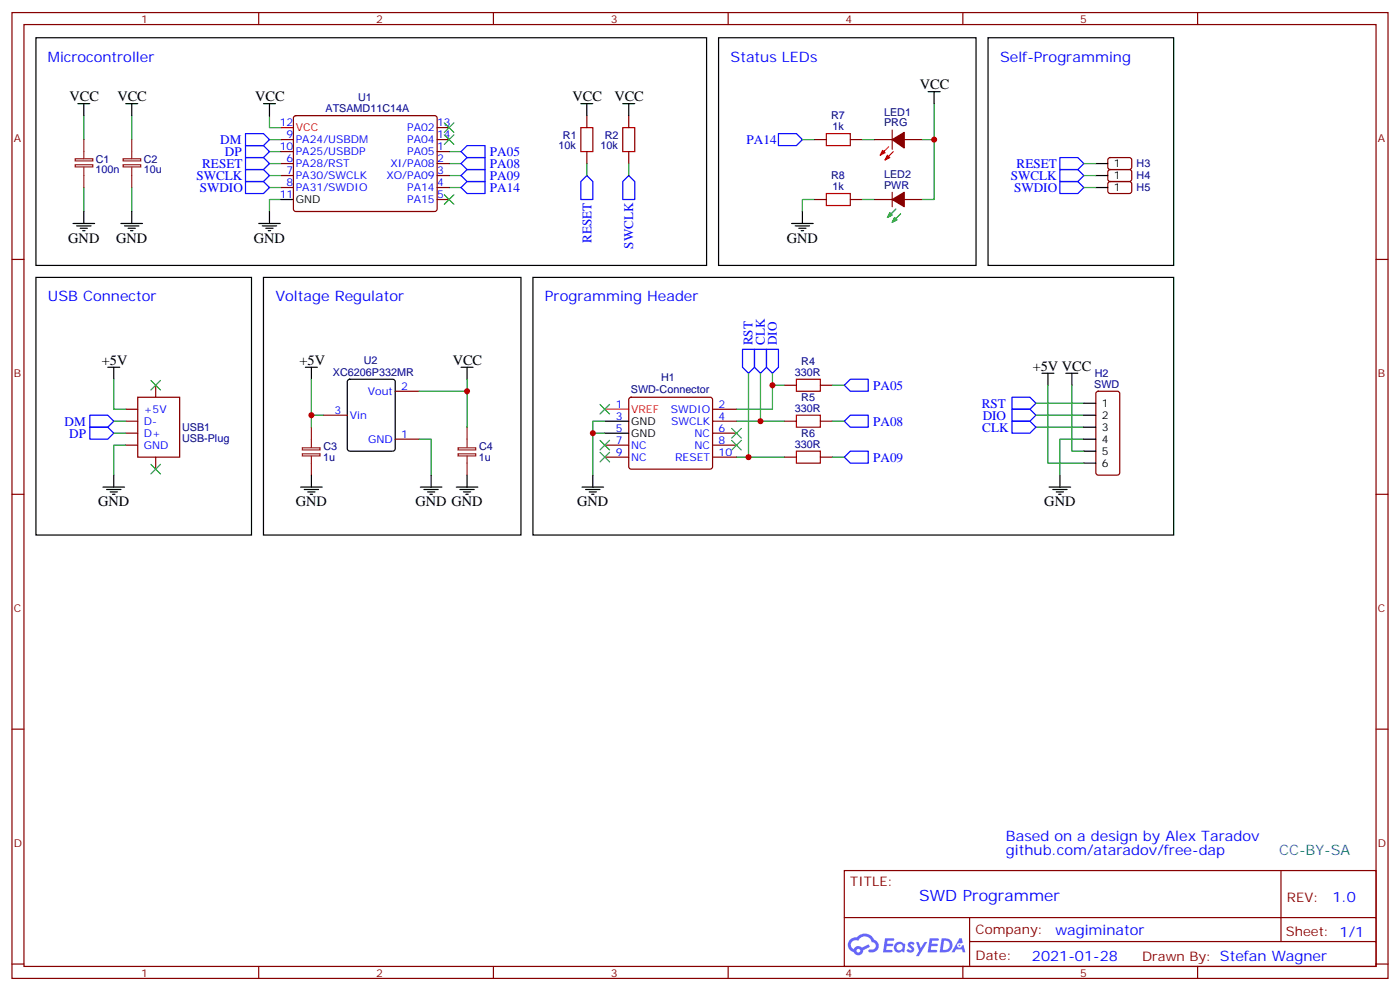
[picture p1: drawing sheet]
<svg xmlns="http://www.w3.org/2000/svg" width="412mm" height="292mm" viewBox="0 0 412 292" stroke-linecap="round" stroke-linejoin="round" font-family="sans-serif">
<g fill="none" stroke="#870000" stroke-width=".35">
<path d="M3.5 3.7h405.4v284.3h-405.4zM7.1 7.2h398.2v277.3h-398.2zM76.2 3.7v3.5M145.3 3.7v3.5M214.5 3.7v3.5M283.6 3.7v3.5M352.8 3.7v3.5M3.5 76.4h3.6M405.3 76.4h3.6M3.5 145.5h3.6M405.3 145.5h3.6M3.5 214.7h3.6"/>
<path d="M405.3 214.7h3.6M248.7 256.3h156.6v28.2h-156.6zM377.3 256.3v20.9M248.7 270.1h156.5M285.6 277.2h119.6M285.6 270.1v14.2M3.5 283.8h3.6M76.2 284.5v3.5M145.3 284.5v3.5M214.5 284.5v3.5M283.6 284.5v3.5M352.8 284.5v3.5"/>
<path d="M405.3 283.8h3.6"/>
</g>
<g fill="#5487ff">
<path d="M267.7 277.5a1.22 1.22 0 0 1 1.7 .2l-.4 .6a.47 .47 0 0 0-.3-.4 .47 .47 0 0 0-.5 .2l.1 .2a1.14 1.14 0 0 1 .8 1.8 1.14 1.14 0 0 1-1.9 0l-.2-.2 .5-.6 .7 .5a.29 .29 0 0 0 .3-.3 .29 .29 0 0 0-.2-.3 1.04 1.04 0 0 1-.6-1.7z"/>
<path d="M260.7 276.2h2.4l.3 .2-.2 .5-1.8 .1-.1 .8h1.5l.3 .4-.3 .4h-1.6l-.2 1.1h1.7l.2 .3-.2 .3-2.6 .1z"/>
<path d="M273.8 276.2h2.4l.3 .2-.1 .5-1.8 .1-.2 .8h1.6l.3 .4-.4 .4-1.6-.1-.1 1.1 1.7 .1 .2 .3-.2 .3-2.6 .1z"/>
<path d="M282.6 276.2h.7l.3 1.3-.6 .3a.69 .69 0 0 0-1 .3 .69 .69 0 0 0 .4 .9 .69 .69 0 0 0 .9-.6l.5-.2 .6 2.2h-.8l-.2-.9h-1.8l-.5 .9h-.8z"/>
<path d="M269.8 277.3h.8l.6 1.8 1.1-1.8h.9l-2.6 4.2h-.8l.9-1.5z"/>
<path d="M277.4 276.2l-.6 4.2h1.3a2.11 2.11 0 0 0 2.5-2.1 2.11 2.11 0 0 0-2.5-2.1zM278.1 277a1.39 1.39 0 0 1 1.7 1.4 1.39 1.39 0 0 1-1.8 1.2h-.3z"/>
<path d="M263.7 277.8a1.54 1.54 0 0 0-.1 2.2 1.54 1.54 0 0 0 2.2 .1l.6 .3 .3-2.3-.2-.3h-.4a1.49 1.49 0 0 0-2.4 0zM264 278.8a.94 .94 0 0 1 1.8 0 .94 .94 0 0 1-1.8 0z"/>
<path d="M250.4 276.6a2.18 2.18 0 0 0 1.1 3.7 1.44 1.44 0 0 0 1.6 .9 1.44 1.44 0 0 0 1.2-1.4l2-1.1-.5-.7-1.9 1a1.47 1.47 0 0 0-2.4 .4 1.39 1.39 0 0 1-.7-1.9 1.39 1.39 0 0 1 2-.5 2.12 2.12 0 0 1 2.2-1.3 2.12 2.12 0 0 1 1.9 1.7 1.14 1.14 0 0 1 1.1 1.4 1.14 1.14 0 0 1-1.7 .7 .43 .43 0 0 0-.5 .4 .43 .43 0 0 0 .4 .5 1.98 1.98 0 0 0 2.5-1.2 1.98 1.98 0 0 0-1.2-2.6 3.1 3.1 0 0 0-5.3-.6l-.9 .1zM252.3 279.9a.55 .55 0 0 1 1.1 0 .55 .55 0 0 1-1.1 0z"/>
<circle cx="282.6" cy="278.3" r=".26"/>
</g>
<g fill="none" stroke="#000" stroke-width=".35">
<path d="M10.6 11.1h197.5v67h-197.5zM22.9 30.5h3.6M24.7 30.5v3.5M37 30.5h3.6M38.8 30.5v3.5M77.6 30.5h3.5M79.4 30.5v3.5M82.9 58.7h3.5M21.5 65.8h6.4M22.6 66.5h4.2M23.6 67.2h2.2M24.3 67.9h.7"/>
<path d="M24.7 62.3v3.5M35.6 65.8h6.4M36.7 66.5h4.2M37.7 67.2h2.2M38.5 67.9h.7M38.8 62.3v3.5M76.2 65.8h6.3M77.3 66.5h4.2M78.3 67.2h2.1M79 67.9h.7M79.4 62.3v3.5M102.5 111.9l.5-.2h12.7l.7 .4v20l-.4 .7h-13l-.6-.4-.1-20z"/>
<path d="M178.2 124h7M178.2 127.5h7"/>
</g>
<g fill="none" stroke="#008700" stroke-width=".35">
<path d="M24.7 34v7.1M38.8 34v7.1M79.4 34v3.6h3.5M24.7 55.2v7.1M38.8 55.2v7.1M79.4 55.2h3.5M79.4 51.7h3.5M79.4 48.2h3.5M79.4 44.6h3.5M79.4 41.1h3.5M82.9 58.7h-3.5v3.6M132.3 55.2h3.5"/>
<path d="M132.3 51.7h3.5M132.3 48.2h3.5M132.3 44.6h3.5"/>
</g>
<path d="M72.3 39.3h5.3l1.8 1.8-1.8 1.8h-5.3zM72.3 53.4h5.3l1.8 1.8-1.8 1.8h-5.3zM72.3 49.9h5.3l1.8 1.8-1.8 1.7h-5.3zM72.3 46.4h5.3l1.8 1.8-1.8 1.7h-5.3zM72.3 42.9h5.3l1.8 1.7-1.8 1.8h-5.3zM135.8 51.7l1.8-1.8h5.3v3.5h-5.3zM135.8 48.2l1.8-1.8h5.3v3.5h-5.3zM135.8 44.6l1.8-1.7h5.3v3.5h-5.3zM137.6 53.4h5.3v3.6h-5.3l-1.8-1.8z" fill="none" stroke="#00f" stroke-width=".35"/>
<path d="M22.2 48.5h5.1v.6h-5.1zM22.2 46.7h5.1v.7h-5.1zM24.7 41.1v5.6M24.7 49.2v6M36.3 48.5h5.2v.6h-5.2zM36.3 46.7h5.2v.7h-5.2zM38.8 41.1v5.6M38.8 49.2v6" fill="none" stroke="#8c2424" stroke-width=".35"/>
<g fill="none" stroke="#870000" stroke-width=".35">
<path d="M86.7 34.2l.4-.2 41.2 .1 .5 .6-.1 27.1-.6 .5-41.2-.1-.5-.6v-26.9zM128.8 37.6h3.5M82.9 44.6h3.5M82.9 48.2h3.5M82.9 51.7h3.5M82.9 55.2h3.5M82.9 41.1h3.5M128.8 44.6h3.5M128.8 48.2h3.5M128.8 51.7h3.5M128.8 55.2h3.5M128.8 58.7h3.5"/>
<path d="M128.8 41.1h3.5M116.4 115.2h7.1M185.4 117.2l.5-.3h23.3l.5 .3 .2 .5v19.7l-.2 .5-.5 .2h-23.3l-.5-.2-.2-.5v-19.7zM95.2 122.2h7.1M116.4 129.3h7.1M178.2 131.1h7M178.2 134.6h7M209.9 120.5h7.1M209.9 124h7.1M209.9 127.5h7.1M209.9 131.1h7.1M209.9 134.6h7.1"/>
</g>
<path d="M82.9 37.6h3.5M178.2 120.5h7" fill="none" stroke="#f00" stroke-width=".35"/>
<path d="M40.6 116.9h12.3v17.7h-12.3z" fill="#fff" stroke="#870000" stroke-width=".35"/>
<g fill="none" stroke="#870000" stroke-width=".35">
<path d="M172.9 34v3.6M185.2 34v3.6M262.8 38.3v5.6M172.9 44.6v3.6M185.2 44.6v3.6M239.9 41.1h3.5M239.9 58.7h3.5M250.5 41.1h3.5M250.5 58.7h3.5M257.5 41.1h5.3M257.5 58.7h5.3M262.8 56.6v4.3"/>
<path d="M266.3 41.1h5.3M266.3 58.7h5.3M326.6 46.6l.4-.2h5.9l.5 .7-.1 2.4-.6 .4h-5.9l-.5-.7v-2.1zM326.6 50.1l.4-.2 5.9 .1 .5 .6-.1 2.4-.6 .4h-5.9l-.5-.7v-2.1zM326.6 53.7l.4-.3 5.9 .1 .5 .7-.1 2.3-.6 .5-5.9-.1-.5-.6v-2.1zM45.9 113.4v3.5M231.1 113.4h3.5M241.7 113.4h3.5M323 115.4l.5-.2h5.6l.7 .4v23.6l-.4 .6-5.9 .1-.7-.5v-23.5zM37 120.5h3.6M37 124h3.6M37 127.5h3.6"/>
<path d="M37 131.1h3.6M45.9 134.6v3.5M231.1 124h3.5M231.1 134.6h3.5M241.7 124h3.5M241.7 134.6h3.5"/>
</g>
<path d="M89.1 131.8h5.2v.7h-5.2zM89.1 133.6h5.2v.6h-5.2zM91.7 125.8v6M91.7 134.2v5.7M134.9 131.8h5.2v.7h-5.2zM134.9 133.6h5.2v.6h-5.2zM137.6 125.8v6M137.6 134.2v5.7" fill="none" stroke="#8c2424" stroke-width=".35"/>
<g fill="none" stroke="#000" stroke-width=".35">
<path d="M211.7 11.1h75.8v67h-75.8zM291 11.1h54.7v67h-54.7zM171.1 30.5h3.5M172.9 30.5v3.5M183.4 30.5h3.6M185.2 30.5v3.5M273.4 27h3.5M275.2 27v3.5M322.8 48.2h3.5M322.8 51.7h3.5M322.8 55.2h3.5M233.2 65.8h6.3"/>
<path d="M234.2 66.5h4.3M235.3 67.2h2.1M236 67.9h.7M236.4 62.3v3.5M10.6 81.7h63.5v75.8h-63.5zM77.6 81.7h75.9v75.8h-75.9zM157 81.7h188.7v75.8h-188.7zM31.7 108.1h3.6M33.5 108.1v3.6M90 108.1h3.5M91.7 108.1v3.6M135.8 108.1h3.5"/>
<path d="M137.6 108.1v3.6M306.9 109.9h3.5M308.7 109.9v3.5M314 109.9h3.5M315.7 109.9v3.5M319.3 118.7h3.5M33.5 139.9v3.5M91.7 139.9v3.5M127 139.9v3.5M137.6 139.9v3.5M174.6 139.9v3.5M312.2 139.9v3.5"/>
<path d="M319.3 122.2h3.5M319.3 125.8h3.5M319.3 129.3h3.5M319.3 132.8h3.5M319.3 136.3h3.5M30.3 143.4h6.4M31.4 144.1h4.2M32.5 144.8h2.1M33.2 145.5h.7M88.5 143.4h6.4M89.6 144.1h4.2M90.7 144.8h2.1"/>
<path d="M91.4 145.5h.7M123.8 143.4h6.4M124.9 144.1h4.2M125.9 144.8h2.2M126.6 145.5h.8M134.4 143.4h6.4M135.5 144.1h4.2M136.5 144.8h2.1M137.2 145.5h.7M171.4 143.4h6.4M172.5 144.1h4.2M173.6 144.8h2.1"/>
<path d="M174.3 145.5h.7M309 143.4h6.4M310.1 144.1h4.2M311.1 144.8h2.2M311.9 145.5h.7"/>
</g>
<g fill="none" stroke="#008700" stroke-width=".35">
<path d="M275.2 30.5v10.6h-3.6M172.9 48.2v3.5M185.2 48.2v3.5M236.4 41.1h3.5M239.9 58.7h-3.5v3.6M254 41.1h3.5M254 58.7h3.5M275.2 41.1v17.6h-3.6M319.3 48.2h3.5M319.3 51.7h3.5M319.3 55.2h3.5M33.5 111.7v8.8h3.5"/>
<path d="M91.7 111.7v10.5h3.5M137.6 111.7v3.5h-14.1M137.6 115.2v10.6M220.5 109.9v24.7M224 109.9v14.1M227.5 109.9v3.5M231.1 113.4h-3.6v7.1h-10.5M245.2 113.4h3.5M305.2 118.7h14.1M308.7 113.4v22.9h10.6M315.7 113.4v19.4h3.6M33.5 124h3.5"/>
<path d="M33.5 127.5h3.5M37 131.1h-3.5v8.8M91.7 122.2v3.6M123.5 129.3h3.5v10.6M174.6 127.5h3.6M178.2 124h-3.6v15.9M217 124h14.1M217 134.6h14.1M245.2 124h3.5M245.2 134.6h3.5M305.2 125.8h14.1M305.2 122.2h14.1"/>
<path d="M319.3 129.3h-7.1v10.6"/>
</g>
<path d="M171.1 37.6h3.5v7h-3.5zM183.4 37.6h3.6v7h-3.6zM243.4 39.3h7.1v3.6h-7.1zM243.4 57h7.1v3.5h-7.1zM234.6 111.7h7.1v3.5h-7.1zM234.6 122.2h7.1v3.6h-7.1zM234.6 132.8h7.1v3.5h-7.1z" fill="none" stroke="#a10000" stroke-width=".35"/>
<g fill="none" stroke="#00f" stroke-width=".35">
<path d="M229.3 39.3h5.3l1.8 1.8-1.8 1.8h-5.3zM172.9 51.7l1.7 1.7v5.3h-3.5v-5.3zM185.2 51.7l1.8 1.7v5.3h-3.6v-5.3zM312.2 46.4h5.3l1.8 1.8-1.8 1.7h-5.3zM312.2 49.9h5.3l1.8 1.8-1.8 1.7h-5.3zM312.2 53.4h5.3l1.8 1.8-1.8 1.8h-5.3zM218.7 102.8h3.5v5.3l-1.7 1.8-1.8-1.8zM222.2 102.8h3.6v5.3l-1.8 1.8-1.8-1.8zM225.8 102.8h3.5v5.3l-1.8 1.8-1.7-1.8zM248.7 113.4l1.8-1.7h5.3v3.5h-5.3zM298.1 116.9h5.3l1.8 1.8-1.8 1.8h-5.3zM26.5 122.2h5.2l1.8 1.8-1.8 1.8h-5.2z"/>
<path d="M26.5 125.8h5.2l1.8 1.7-1.8 1.8h-5.2zM248.7 124l1.8-1.8h5.3v3.6h-5.3zM248.7 134.6l1.8-1.8h5.3v3.5h-5.3zM298.1 120.5h5.3l1.8 1.7-1.8 1.8h-5.3zM298.1 124h5.3l1.8 1.8-1.8 1.7h-5.3z"/>
</g>
<g fill="none" stroke="#3c3" stroke-width=".35">
<path d="M130.9 36.2l2.8 2.8M130.9 39.7l2.8 2.8M133.7 36.2l-2.8 2.8M133.7 39.7l-2.8 2.8M130.9 57.3l2.8 2.8M133.7 57.3l-2.8 2.8M44.4 112l2.9 2.8M47.3 112l-2.9 2.8M176.7 119.1l2.9 2.8M179.6 119.1l-2.9 2.8M44.4 136.7l2.9 2.8M47.3 136.7l-2.9 2.8"/>
<path d="M176.7 129.6l2.9 2.9M176.7 133.2l2.9 2.8M179.6 129.6l-2.9 2.9M179.6 133.2l-2.9 2.8M215.5 126.1l2.9 2.8M215.5 129.6l2.9 2.9M218.4 126.1l-2.9 2.8M218.4 129.6l-2.9 2.9"/>
</g>
<g fill="#f00" stroke="#f00" stroke-width=".35">
<path d="M260 44.3l.7 .7-1.4 .7z"/>
<path d="M261.4 45.7l.7 .7-1.4 .7z"/>
</g>
<path d="M261.8 43.2l-2.5 2.5M263.2 44.6l-2.5 2.5" fill="none" stroke="#f00" stroke-width=".35"/>
<g fill="#870000" stroke="#870000" stroke-width=".35">
<path d="M262.8 41.1l3.5-2.1v4.6z"/>
<path d="M262.8 58.7l3.5-2.1v4.3z"/>
</g>
<path d="M263.9 61.6l-2.5 2.4M265.3 63l-2.5 2.4" fill="none" stroke="#090" stroke-width=".35"/>
<g fill="#090" stroke="#090" stroke-width=".35">
<path d="M262.1 62.6l.7 .7-1.4 .7z"/>
<path d="M263.5 64l.7 .7-1.4 .7z"/>
</g>
<g fill="#c00">
<circle cx="91.7" cy="122.2" r=".88"/>
<circle cx="137.6" cy="115.2" r=".88"/>
<circle cx="174.6" cy="127.5" r=".88"/>
<circle cx="275.2" cy="41.1" r=".88"/>
<circle cx="227.5" cy="113.4" r=".88"/>
<circle cx="224" cy="124" r=".88"/>
<circle cx="220.5" cy="134.6" r=".88"/>
</g>
<text font-size="4.6" fill="#00f" x="270.8" y="265.3">SWD Programmer</text>
<g font-size="4.2" fill="#00f">
<text x="14.1" y="18.2">Microcontroller</text>
<text x="215.2" y="18.2">Status LEDs</text>
<text x="294.6" y="18.2">Self-Programming</text>
<text x="14.1" y="88.7">USB Connector</text>
<text x="81.1" y="88.7">Voltage Regulator</text>
<text x="160.5" y="88.7">Programming Header</text>
<text x="296.3" y="247.5">Based on a design by Alex Taradov</text>
<text x="296.3" y="251.7">github.com/ataradov/free-dap</text>
<text x="392.5" y="265.6">1.0</text>
<text x="310.9" y="275.1">wagiminator</text>
<text x="304" y="282.9">2021-01-28</text>
</g>
<g font-size="4.2">
<text x="20.5" y="29.8">VCC</text>
<text x="34.6" y="29.8">VCC</text>
<text x="75.1" y="29.8">VCC</text>
<text x="168.6" y="29.8">VCC</text>
<text x="181" y="29.8">VCC</text>
<text x="270.9" y="26.3">VCC</text>
<text x="20.1" y="71.4">GND</text>
<text x="34.2" y="71.4">GND</text>
<text x="74.8" y="71.4">GND</text>
<text x="231.8" y="71.4">GND</text>
<text x="30" y="107.4">+5V</text>
<text x="88.2" y="107.4">+5V</text>
<text x="133.3" y="107.4">VCC</text>
<text x="304.2" y="109.2">+5V VCC</text>
<text x="28.9" y="149">GND</text>
<text x="87.1" y="149">GND</text>
<text x="122.4" y="149">GND GND</text>
<text x="170" y="149">GND</text>
<text x="307.6" y="149">GND</text>
</g>
<text font-size="4.2" fill="#0099b0" x="376.8" y="251.7">CC-BY-SA</text>
<g font-size="3.9" fill="#00f">
<text x="64.9" y="42.4">DM</text>
<text x="66.3" y="45.9">DP</text>
<text x="144.3" y="45.9">PA05</text>
<text x="219.9" y="42.3">PA14</text>
<text x="57.8" y="52.9">SWCLK</text>
<text x="59.6" y="49.5">RESET</text>
<text x="144.3" y="53">PA09</text>
<text x="144.3" y="49.5">PA08</text>
<text x="297.7" y="52.9">SWCLK</text>
<text x="299.4" y="49.5">RESET</text>
<text x="58.8" y="56.5">SWDIO</text>
<text x="144.3" y="56.5">PA14</text>
<text x="298.7" y="56.5">SWDIO</text>
<text x="174.2" y="71.5" transform="rotate(-90 174.2 71.5)">RESET</text>
<text x="186.5" y="73.2" transform="rotate(-90 186.5 73.2)">SWCLK</text>
<text x="221.7" y="101.7" transform="rotate(-90 221.7 101.7)">RST</text>
<text x="225.3" y="101.6" transform="rotate(-90 225.3 101.6)">CLK</text>
<text x="228.8" y="101.6" transform="rotate(-90 228.8 101.6)">DIO</text>
<text x="257.2" y="114.7">PA05</text>
<text x="289.2" y="120">RST</text>
<text x="19" y="125.3">DM</text>
<text x="257.2" y="125.3">PA08</text>
<text x="289.5" y="123.5">DIO</text>
<text x="20.4" y="128.8">DP</text>
<text x="289.4" y="127">CLK</text>
<text x="257.2" y="135.9">PA09</text>
</g>
<g font-size="3.9" fill="#800">
<text x="250.5" y="260.9">TITLE:</text>
<text x="379.1" y="265.6">REV:</text>
<text x="287.4" y="275.1">Company:</text>
<text x="378.7" y="275.7">Sheet: 1/1</text>
<text x="287.4" y="282.8">Date:</text>
<text x="336.4" y="282.8">Drawn By: Stefan Wagner</text>
</g>
<g font-size="3.2" fill="#800">
<text x="41.6" y="6.7">1</text>
<text x="110.8" y="6.7">2</text>
<text x="179.9" y="6.7">3</text>
<text x="249.1" y="6.7">4</text>
<text x="318.2" y="6.7">5</text>
<text x="4.1" y="41.8">A</text>
<text x="405.9" y="41.8">A</text>
<text x="4.1" y="110.9">B</text>
<text x="405.9" y="110.9">B</text>
<text x="4.1" y="180.1">C</text>
<text x="405.9" y="180.1">C</text>
<text x="4.1" y="249.2">D</text>
<text x="405.9" y="249.2">D</text>
<text x="41.6" y="287.5">1</text>
<text x="110.8" y="287.5">2</text>
<text x="179.9" y="287.5">3</text>
<text x="249.1" y="287.5">4</text>
<text x="318.2" y="287.5">5</text>
</g>
<g font-size="3.2" fill="#000080">
<text x="105.5" y="29.7">U1</text>
<text x="95.9" y="33.1">ATSAMD11C14A</text>
<text x="244.8" y="35.2">R7</text>
<text x="260.4" y="34">LED1</text>
<text x="165.8" y="40.8">R1</text>
<text x="178.2" y="40.8">R2</text>
<text x="245.2" y="38.4">1k</text>
<text x="260.4" y="37.2">PRG</text>
<text x="28.2" y="47.9">C1</text>
<text x="42.3" y="47.9">C2</text>
<text x="164.6" y="44">10k</text>
<text x="176.9" y="44">10k</text>
<text x="28.1" y="51">100n</text>
<text x="42.4" y="51">10u</text>
<text x="244.8" y="52.8">R8</text>
<text x="260.4" y="52.4">LED2</text>
<text x="334.8" y="49.3">H3</text>
<text x="334.8" y="52.8">H4</text>
<text x="245.2" y="56">1k</text>
<text x="260.4" y="55.6">PWR</text>
<text x="334.8" y="56.3">H5</text>
<text x="107.2" y="107.3">U2</text>
<text x="236" y="107.5">R4</text>
<text x="98.1" y="110.7">XC6206P332MR</text>
<text x="194.7" y="112.1">H1</text>
<text x="234.1" y="110.7">330R</text>
<text x="322.5" y="110.9">H2</text>
<text x="185.8" y="115.7">SWD-Connector</text>
<text x="236" y="118.1">R5</text>
<text x="322.3" y="114.1">SWD</text>
<text x="234.1" y="121.3">330R</text>
<text x="53.6" y="130.1">USB-Plug</text>
<text x="53.6" y="126.9">USB1</text>
<text x="234.1" y="131.9">330R</text>
<text x="236" y="128.6">R6</text>
<text x="95.2" y="135.7">1u</text>
<text x="95.3" y="132.5">C3</text>
<text x="141" y="135.7">1u</text>
<text x="141.1" y="132.5">C4</text>
</g>
<g font-size="3.2" fill="#00f">
<text x="82.4" y="37.2">12</text>
<text x="84.4" y="40.7">9</text>
<text x="119.9" y="38.6">PA02</text>
<text x="128.8" y="37.2">13</text>
<text x="128.8" y="40.7">14</text>
<text x="82.4" y="44.3">10</text>
<text x="84.4" y="47.8">6</text>
<text x="87.1" y="42.2">PA24/USBDM</text>
<text x="87.1" y="45.7">PA25/USBDP</text>
<text x="119.9" y="45.7">PA05</text>
<text x="119.9" y="42.2">PA04</text>
<text x="128.8" y="44.3">1</text>
<text x="128.8" y="47.8">2</text>
<text x="84.4" y="51.3">7</text>
<text x="87.1" y="49.2">PA28/RST</text>
<text x="87.1" y="52.7">PA30/SWCLK</text>
<text x="113.8" y="52.7">XO/PA09</text>
<text x="115" y="49.2">XI/PA08</text>
<text x="128.8" y="51.3">3</text>
<text x="82.4" y="58.4">11</text>
<text x="84.4" y="54.9">8</text>
<text x="87.1" y="56.3">PA31/SWDIO</text>
<text x="119.9" y="56.3">PA14</text>
<text x="119.9" y="59.8">PA15</text>
<text x="128.8" y="54.9">4</text>
<text x="128.8" y="58.4">5</text>
<text x="108.4" y="116.2">Vout</text>
<text x="118.2" y="114.8">2</text>
<text x="42.3" y="121.5">+5V</text>
<text x="42.3" y="125.1">D-</text>
<text x="98.5" y="121.9">3</text>
<text x="103" y="123.3">Vin</text>
<text x="181.4" y="120.1">1</text>
<text x="181.4" y="123.6">3</text>
<text x="197.6" y="121.5">SWDIO</text>
<text x="197.7" y="125.1">SWCLK</text>
<text x="211.7" y="120.1">2</text>
<text x="211.7" y="123.6">4</text>
<text x="42.3" y="128.6">D+</text>
<text x="108.4" y="130.4">GND</text>
<text x="118.2" y="128.9">1</text>
<text x="181.4" y="127.2">5</text>
<text x="181.4" y="130.7">7</text>
<text x="204.6" y="128.6">NC</text>
<text x="211.7" y="127.2">6</text>
<text x="211.7" y="130.7">8</text>
<text x="42.3" y="132.1">GND</text>
<text x="181.4" y="134.2">9</text>
<text x="185.9" y="132.1">NC</text>
<text x="185.9" y="135.6">NC</text>
<text x="198.9" y="135.6">RESET</text>
<text x="204.6" y="132.1">NC</text>
<text x="211.7" y="134.2">10</text>
</g>
<g font-size="3.2" fill="#f00">
<text x="87.1" y="38.6">VCC</text>
<text x="185.9" y="121.5">VREF</text>
</g>
<g font-size="3.2">
<text x="328.1" y="49.2">1</text>
<text x="328.1" y="52.7">1</text>
<text x="87.1" y="59.8">GND</text>
<text x="328.1" y="56.3">1</text>
<text x="324.6" y="119.8">1</text>
<text x="185.9" y="125.1">GND</text>
<text x="324.6" y="123.3">2</text>
<text x="185.9" y="128.6">GND</text>
<text x="324.6" y="126.8">3</text>
<text x="324.6" y="130.4">4</text>
<text x="324.6" y="133.9">5</text>
<text x="324.6" y="137.4">6</text>
</g>
</svg>
